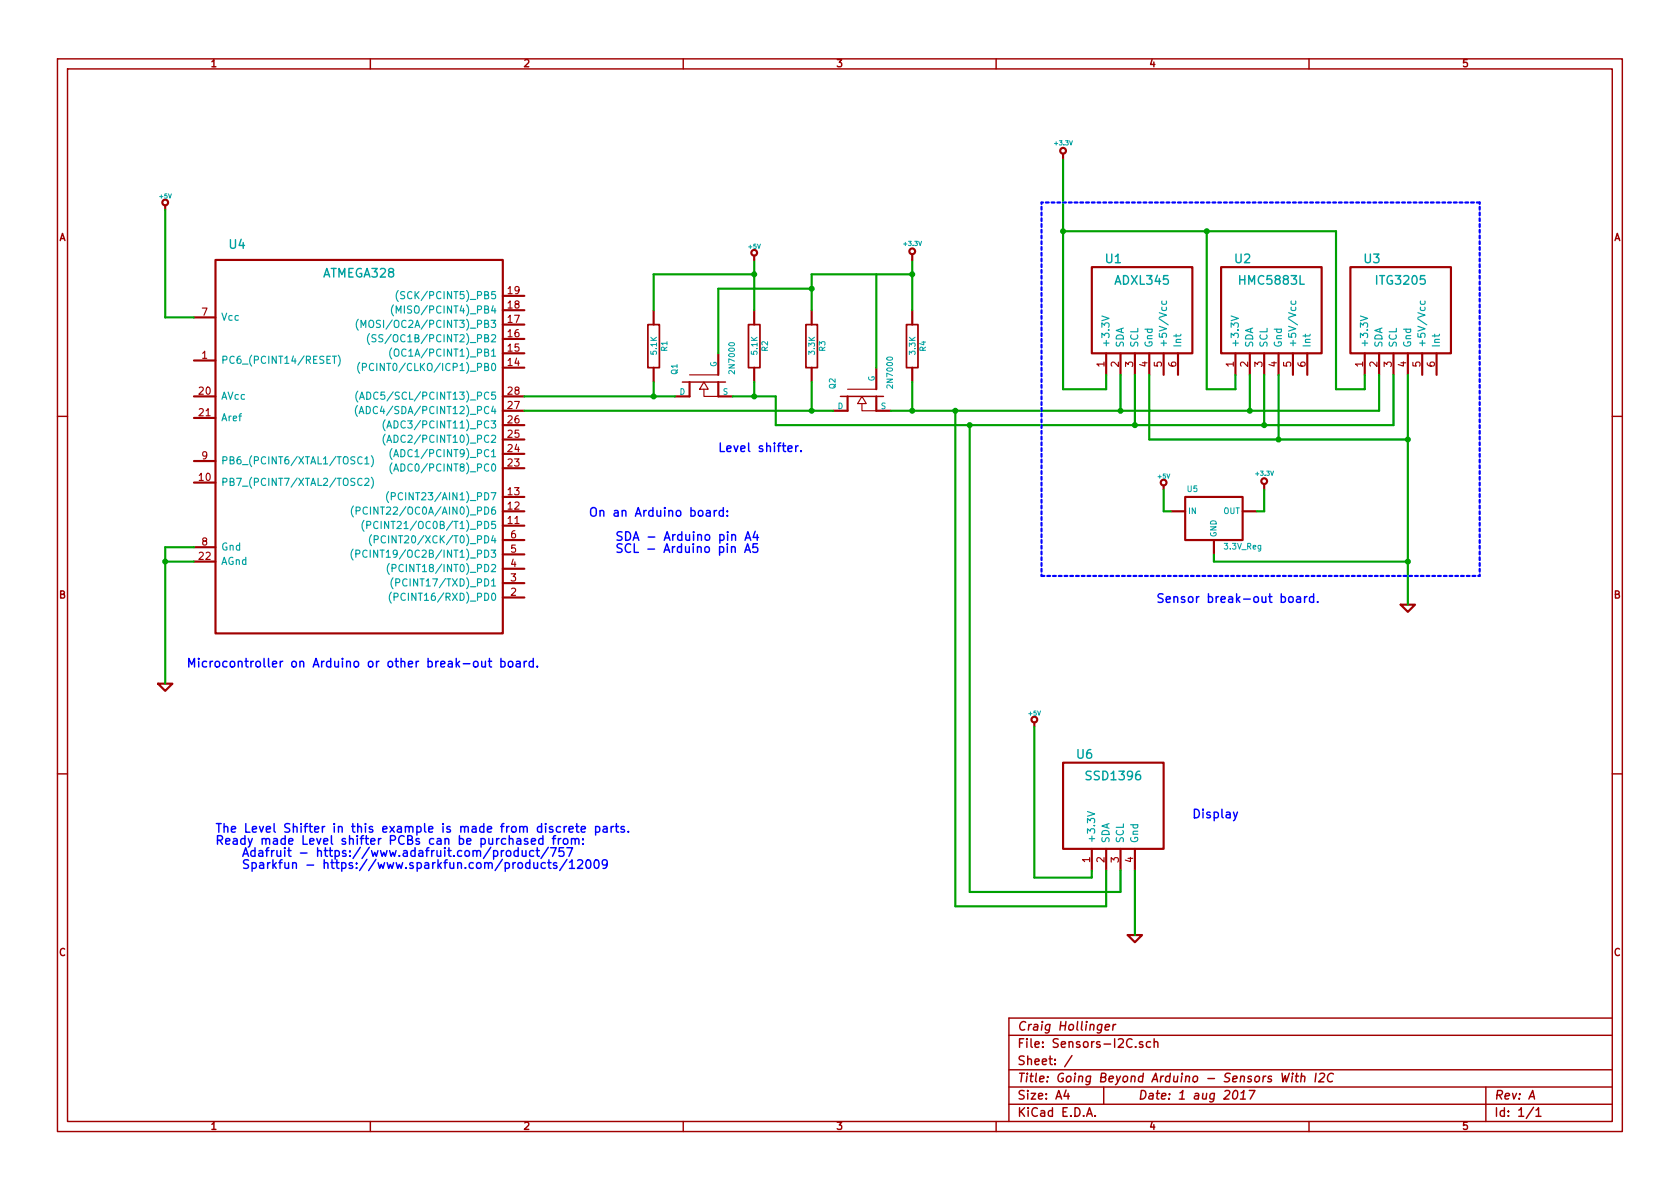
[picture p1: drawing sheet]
<svg xmlns="http://www.w3.org/2000/svg" width="297mm" height="210mm" viewBox="0 0 297 210" stroke-linecap="round" stroke-linejoin="round" font-family="sans-serif">
<g fill="none" stroke="#a00000" stroke-width=".25">
<path d="M10.2 10.4h276.6v189.7h-276.6zM11.9 12.2h273.2v186.1h-273.2zM65.5 10.4v1.8M120.8 10.4v1.8M176.1 10.4v1.8M231.4 10.4v1.8M10.2 73.6h1.7M120.6 67.6h7.7M148.6 70.1h7.6M285.1 73.6h1.7M10.2 136.8h1.7M285.1 136.8h1.7"/>
<path d="M65.5 198.3v1.8M120.8 198.3v1.8M176.1 198.3v1.8M178.4 183.1h106.7M178.4 189.2h106.7M178.4 195.3h106.7M178.4 192.2h106.7M188.5 192.8l-.4 1h1M188.8 193.3v1.1M189.5 186.7l-1.3 1.9M192.1 197.4l.5-1.5 .5 1.5M192.3 197h.7"/>
<path d="M193.6 197.3v.1M195.1 192.2v3.1M195.4 181.7l.8-.2-.1-.3h-.6l-.1 .8 .2 .2 .4-.1M196.8 181.1l-.1 1.1M197.3 181.1l-.3 .1-.2 .3M200.8 185.1v.1M202 184.3l-.3-.1-.3 .2 .1 .2 .5 .2v.3h-.6M203.4 184.3a.48 .48 0 0 0-.6 0v.8l.2 .1 .4-.1M204.1 184.3a.36 .36 0 0 1 .6 .1v.8M204.1 183.7v1.5M218.2 193l.3-.2a.88 .88 0 0 1-.3 1.6l-.2-.3a1.19 1.19 0 0 1 .2-1.1zM219.3 194.4h.9"/>
<path d="M219.4 193.3l.5-.5-.1 1.6M220.9 192.8h1l-.8 1.6M226.7 189.8l.1 1.5 .5-1.1 .1 1.1 .6-1.5M228.5 190.3l-.1 1M228.5 189.8v.1M229 190.3h.6M229.3 189.8l-.2 1.3 .4 .2M230.1 190.4l.2-.1 .4 .1-.1 .9M230.1 189.8l-.1 1.5M231.4 198.3v1.8M232.7 189.8l-.2 1.5M233.3 189.9l.3-.1h.3l.3 .3-.1 .3-1 .9h1"/>
<path d="M235.8 189.9a.73 .73 0 0 0-1.1 .4 .73 .73 0 0 0 .6 1l.3-.1M262.7 192.2v6.1M270.3 194.4l.7-1.6 .3 1.6M271.1 195.8l-1.3 2M271.6 196.3l.4-.4v1.5M271.6 197.4h.9M285.1 180h-106.7v18.3"/>
</g>
<g fill="none" stroke="#a00000" stroke-width=".38">
<path d="M29.2 36.3v.8M188 27.2v1M34.3 56.1h3.8M38.1 46h50.8v66h-50.8zM88.9 59.9h3.8M88.9 57.4h3.8M88.9 54.9h3.8M88.9 52.3h3.8M115.6 54.9v2.5M133.3 45.2v.8M133.3 54.9v2.5M143.5 54.9v2.5"/>
<path d="M161.3 45v1M161.3 54.9v2.5M193 47.2h17.8v15.3h-17.8zM215.9 47.2h17.8v15.3h-17.8zM238.8 47.2h17.7v15.3h-17.7zM34.3 63.7h3.8M34.3 70.1h3.8M34.3 73.9h3.8M88.9 70.1h3.8M88.9 65h3.8M88.9 62.5h3.8M88.9 77.7h3.8"/>
<path d="M88.9 75.2h3.8M88.9 72.6h3.8M115.6 65v2.6M121.9 67.6v2.5h-2.5M127 67.6v2.5h2.5M127 62.5v3.8M133.3 65v2.6M143.5 65v2.6M149.9 70.1v2.5h-2.6M154.9 70.1v2.5h2.6M154.9 65v3.8M161.3 65v2.6"/>
<path d="M195.6 62.5v3.8M198.1 62.5v3.8M200.7 62.5v3.8M203.2 62.5v3.8M205.7 62.5v3.8M208.3 62.5v3.8M218.4 62.5v3.8M221 62.5v3.8M223.5 62.5v3.8M226.1 62.5v3.8M228.6 62.5v3.8M231.1 62.5v3.8"/>
<path d="M241.3 62.5v3.8M243.8 62.5v3.8M246.4 62.5v3.8M248.9 62.5v3.8M251.5 62.5v3.8M254 62.5v3.8M34.3 96.8h3.8M34.3 81.5h3.8M34.3 85.3h3.8M34.3 99.3h3.8M88.9 98h3.8M88.9 95.5h3.8"/>
<path d="M88.9 93h3.8M88.9 90.4h3.8M88.9 87.9h3.8M88.9 82.8h3.8M88.9 80.3h3.8M205.7 85.8v.8M207 90.4h2.5M209.5 87.9h10.2v7.6h-10.2zM214.6 95.5v2.5M219.7 90.4h2.5M223.5 85.6v1M88.9 105.7h3.8"/>
<path d="M88.9 103.1h3.8M88.9 100.6h3.8M247.6 106.9h2.6l-1.3 1.3zM27.9 120.9h2.6l-1.3 1.3zM182.9 127.8v.7M188 134.9h17.7v15.2h-17.7zM193 150.1v3.8M195.6 150.1v3.8M198.1 150.1v3.8M200.7 150.1v3.8M199.4 165.3h2.5l-1.2 1.3z"/>
<circle cx="29.2" cy="35.8" r=".51"/>
<circle cx="188" cy="26.7" r=".51"/>
<circle cx="133.4" cy="44.7" r=".51"/>
<circle cx="161.3" cy="44.4" r=".51"/>
<circle cx="205.7" cy="85.3" r=".51"/>
<circle cx="223.5" cy="85.1" r=".51"/>
<circle cx="182.9" cy="127.2" r=".51"/>
</g>
<g fill="none" stroke="#00a0a0" stroke-width=".2">
<path d="M63.3 56.5a1.47 1.47 0 0 0 0 1.9M63.8 57.9v-1.3l.5 1 .4-1v1.3M65.3 59a1.47 1.47 0 0 0 0 1.9M66.5 59.3l-.5-.1-.2 .1 .1 .4 .5 .3 .1 .2-.3 .2h-.4M67.7 59.3l-.5-.1-.2 .1 .1 .4 .5 .3 .1 .2-.2 .2h-.5M69.6 53.9a1.47 1.47 0 0 0 0 1.9M70.1 55.4v-1.3l.4 .9 .4-.9v1.3M70.4 51.4a1.47 1.47 0 0 0 0 1.9M71.6 51.6h-.5l-.2 .1v.4l.6 .2 .1 .3-.3 .2h-.5M194.8 55.9l1.3 .4-1.3 .4M205.5 53.2l-.1 .4 .2 .2 .6-.1v-.5M217.7 55.9l1.2 .4-1.2 .4"/>
<path d="M228.3 53.2v.4l.2 .2 .6-.1v-.5M240.5 55.9l1.3 .4-1.3 .4M251.2 53.2l-.1 .4 .3 .2 .5-.1v-.5M58.8 63h.7M59.1 63v1.3M59.8 62.8a1.47 1.47 0 0 1 0 1.9M63.2 71.7a1.47 1.47 0 0 0 0 1.9M63.3 69.2a1.47 1.47 0 0 0 0 1.9M63.5 73.1l.4-1.2 .4 1.2M63.6 70.6l.4-1.3 .4 1.3M63.6 64.1a1.47 1.47 0 0 0 0 1.9M63.6 72.8h.6"/>
<path d="M63.7 70.3h.6M64.1 64.9h.6v-.5l-.1-.1h-.5v1.2M64.8 71.9a.64 .64 0 0 1 .7 .6 .64 .64 0 0 1-.7 .6zM64.8 69.3a.64 .64 0 0 1 .8 .7 .64 .64 0 0 1-.8 .6zM66.1 64.4a.5 .5 0 0 0-.7 0 .5 .5 0 0 0-.1 .6 .45 .45 0 0 0 .2 .5 .45 .45 0 0 0 .6-.1M68.1 76.8a1.47 1.47 0 0 0 0 1.9M68.1 74.2a1.47 1.47 0 0 0 0 2M68.4 78.2l.4-1.2 .4 1.2M68.4 75.7l.4-1.3 .4 1.3M68.5 77.9h.6M68.5 75.3h.6M69.3 61.5a1.47 1.47 0 0 0 0 2"/>
<path d="M69.3 79.3a1.47 1.47 0 0 0 0 1.9M69.7 61.9l.3-.2a.45 .45 0 0 1 .5 .4v.5l-.1 .3h-.5a1.02 1.02 0 0 1-.2-1zM62.4 97.1a1.47 1.47 0 0 0 0 1.9M62.5 89.5a1.47 1.47 0 0 0 0 1.9M62.9 97.9h.6l.1-.5-.2-.1h-.5v1.2M63 90.3h.6v-.5l-.2-.1h-.4v1.2M64 80.9a.5 .5 0 0 0-.6 0 .5 .5 0 0 0-.2 .6 .45 .45 0 0 0 .3 .5 .45 .45 0 0 0 .5-.1M64 84.7a.5 .5 0 0 0-.6 0 .5 .5 0 0 0-.2 .6 .45 .45 0 0 0 .3 .5 .45 .45 0 0 0 .5-.1M64.4 92a1.47 1.47 0 0 0 0 1.9M64.5 81.1l.4-.3v1.2M64.5 84.7l.5-.1 .2 .4-.8 .8h.8M64.5 82h.7"/>
<path d="M64.8 92.9l.7-.1v-.5l-.2-.1h-.5v1.3M64.9 97.4a.5 .5 0 0 0-.6 0 .5 .5 0 0 0-.2 .6 .45 .45 0 0 0 .3 .5 .45 .45 0 0 0 .5-.1M64.9 89.8a.5 .5 0 0 0-.6 0 .5 .5 0 0 0-.1 .6 .45 .45 0 0 0 .2 .5 .45 .45 0 0 0 .5-.1M65.7 80.6a1.47 1.47 0 0 1 0 1.9M65.7 84.4a1.47 1.47 0 0 1 0 1.9M65.7 94.6a1.47 1.47 0 0 0 0 1.9M66.2 95.4l.6-.1v-.4l-.2-.2h-.4v1.3M66.8 92.3a.5 .5 0 0 0-.6 0 .5 .5 0 0 0-.1 .6 .45 .45 0 0 0 .2 .5 .45 .45 0 0 0 .5-.1M68.1 94.9a.5 .5 0 0 0-.6 0 .5 .5 0 0 0-.1 .6 .45 .45 0 0 0 .2 .5 .45 .45 0 0 0 .5-.1M68.7 86.9a1.47 1.47 0 0 0 0 2M68.8 99.6a1.47 1.47 0 0 0 0 2M69.2 87.8l.6-.1v-.5l-.1-.1h-.5v1.3"/>
<path d="M69.3 81.9a1.47 1.47 0 0 0 0 1.9M69.6 83.3l.4-1.3 .5 1.3M69.6 80.8l.4-1.3 .5 1.3M69.7 83h.6M69.7 80.4h.6M69.2 104.7a1.47 1.47 0 0 0 0 1.9M69.3 100.5l.6-.1 .1-.5-.2-.1h-.5v1.3M69.5 102.2a1.47 1.47 0 0 0 0 1.9M69.7 105.6l.6-.1v-.5l-.1-.1h-.5v1.3M70 103h.6v-.5l-.1-.1h-.5v1.2M192.3 143.5l1.2 .4-1.2 .4"/>
</g>
<path d="M121.9 66.3h5.1M124.5 68.8v1.3h2.5M124.5 67.6l.7 1.2h-1.5zM149.9 68.8h5M152.4 71.4v1.2h2.5M152.4 70.1l.8 1.3h-1.6z" fill="none" stroke="#a00000" stroke-width=".2"/>
<path d="M114.6 57.4h2v7.6h-2zM132.3 57.4h2.1v7.6h-2.1zM142.5 57.4h2v7.6h-2zM160.3 57.4h2v7.6h-2z" fill="none" stroke="#a00000" stroke-width=".3"/>
<g fill="none" stroke="#00a000" stroke-width=".38">
<path d="M29.2 37.1v19h5.1M188 28.2v40.6h7.6v-2.5M133.3 48.5h-17.7v6.4M133.3 46v8.9M143.5 51h-16.5v11.5M154.9 48.5v16.5M161.3 48.5h-17.8v6.4M161.3 46v8.9M188 40.9h48.2v27.9h5.1v-2.5M213.4 40.9v27.9h5v-2.5M92.7 72.6h54.6M92.7 70.1h26.7"/>
<path d="M115.6 67.6v2.5M133.3 67.6v2.5M143.5 67.6v5M161.3 67.6v5M168.9 72.6v87.7h26.7v-6.4M171.4 75.2v82.5h26.7v-3.8M198.1 66.3v6.3M200.7 66.3v8.9M203.2 66.3v11.4h45.7M221 66.3v6.3M223.5 66.3v8.9M226.1 66.3v11.4"/>
<path d="M243.8 66.3v6.3h-86.3M246.4 66.3v8.9h-109.2v-5.1h-7.7M248.9 66.3v40.6M29.2 99.3h5.1M34.3 96.8h-5.1v24.1M205.7 86.6v3.8h1.3M214.6 98v1.3h34.3M223.5 86.6v3.8h-1.3M182.9 128.5v26.7h10.1v-1.3M200.7 153.9v11.4"/>
</g>
<g fill="#00a000" stroke="#00a000" stroke-width=".25">
<circle cx="143.5" cy="72.6" r=".41"/>
<circle cx="115.6" cy="70.1" r=".41"/>
<circle cx="198.1" cy="72.6" r=".41"/>
<circle cx="221" cy="72.6" r=".41"/>
<circle cx="200.7" cy="75.2" r=".41"/>
<circle cx="223.5" cy="75.2" r=".41"/>
<circle cx="133.3" cy="70.1" r=".41"/>
<circle cx="161.3" cy="72.6" r=".41"/>
<circle cx="133.3" cy="48.5" r=".41"/>
<circle cx="161.3" cy="48.5" r=".41"/>
<circle cx="143.5" cy="51" r=".41"/>
<circle cx="188" cy="40.9" r=".41"/>
<circle cx="213.4" cy="40.9" r=".41"/>
<circle cx="168.9" cy="72.6" r=".41"/>
<circle cx="171.4" cy="75.2" r=".41"/>
<circle cx="248.9" cy="77.7" r=".41"/>
<circle cx="226.1" cy="77.7" r=".41"/>
<circle cx="248.9" cy="99.3" r=".41"/>
<circle cx="29.2" cy="99.3" r=".41"/>
</g>
<path d="M184.1 35.8h77.5M261.6 35.8v66M184.1 101.8v-66M261.6 101.8h-77.5" fill="none" stroke="#00f" stroke-width=".38" stroke-dasharray=".5" stroke-dashoffset=".3"/>
<g fill="none" stroke="#00f" stroke-width=".25">
<path d="M139.3 79.3l.8-.1-.1-.3-.5-.1-.2 .3 .1 .7h.6M140.7 78.8v1.1M141.1 78.8l-.3 .1-.1 .2M141.6 79.7v.2M124.9 90.3h.6l.1 1M125.6 90.6l-.5 .1a.3 .3 0 0 0-.3 .3 .3 .3 0 0 0 .3 .3l.5-.1M126.3 90.3v1M126.7 90.3h-.3l-.1 .3M127.2 96.7a.48 .48 0 0 1 .7 .1v.8l-.2 .1-.5-.1M127.2 96.7v1.5M127.3 94.6a.48 .48 0 0 1 .6 .1v.7l-.2 .1h-.4M127.9 90.3a.48 .48 0 0 0-.7 .1v.8l.3 .1 .4-.1"/>
<path d="M127.9 89.8v1.5M128.6 91.2v.1M128.6 90.3v.2M128.6 96.2v.1M128.6 96.7v1M128.7 94v.2M128.7 94.5v1M129.3 96.8l.1-.1a.36 .36 0 0 1 .6 .2v.8M129.3 96.7v1M129.4 94.7l.1-.1a.36 .36 0 0 1 .5 .2v.7M129.4 94.5v1M131.7 97.7l.5-1.5 .5 1.5"/>
<path d="M131.7 95.5l.5-1.5 .5 1.5M131.8 97.3h.7M131.9 95.1h.7M133.5 93.9l-.4 1.1h1M133.9 94.5v1M133.9 96.2h-.7l-.1 .7 .2-.2 .5 .1 .2 .2-.1 .6-.2 .1-.6-.1M81.9 117.4h1.2M83.8 117.1l.2-.2 .5 .2v.7l-.3 .2-.4-.2zM85.2 116.9v.8a.39 .39 0 0 0 .6 .1M85.8 116.9v1.1M86.3 116.9h.6M86.5 116.4v1.3l.4 .3"/>
<path d="M88.6 117a.48 .48 0 0 1 .6 .1v.7l-.2 .2-.4-.1M88.6 116.4v1.6M89.9 117.1l.3-.2 .4 .2v.7l-.2 .2-.5-.2zM91.3 117h.6l.1 1M92 117.3l-.5 .1a.3 .3 0 0 0-.3 .3 .3 .3 0 0 0 .3 .3l.5-.1M92.7 116.9v1.1M93.1 116.9l-.3 .1-.1 .2M94.3 117a.48 .48 0 0 0-.7 .1v.7l.3 .2 .4-.1M94.3 116.4v1.6M95 117.8v.2M227.9 105.7l.2-.2 .5 .2v.7l-.3 .1-.4-.1zM229.3 105.6h.6v.9"/>
<path d="M229.9 105.9h-.5a.3 .3 0 0 0-.2 .3 .3 .3 0 0 0 .2 .3l.5-.1M230.7 105.5v1M231.1 105.5l-.3 .1-.1 .2M232.3 105.6a.48 .48 0 0 0-.7 .1v.7l.2 .1 .5-.1M232.3 105v1.5M233 106.4v.1M86.8 149.8l-1.3 2M87.3 150.5a.48 .48 0 0 1 .6 .1v.7l-.2 .1h-.4M87.3 150.4v1.5M88.6 150.4v1M89.1 150.4l-.3 .1-.2 .2M89.6 150.6l.2-.2 .4 .2v.7l-.2 .1-.4-.1z"/>
<path d="M91.1 152.5l-.2 .1-.2 .3M91.4 148.4h.6l.1 .9M91.6 150.5a.48 .48 0 0 0-.6 .1v.7l.2 .1h.4M91.6 149.9v1.5M91.6 152.7l.3-.2 .4 .2v.7l-.2 .2-.5-.2zM92.1 148.7h-.5a.3 .3 0 0 0-.3 .3 .3 .3 0 0 0 .3 .3l.5-.1M92.3 150.4v.8a.39 .39 0 0 0 .7 .1M93 150.4v1M93.3 148.4l-.4-.1-.2 .2 .1 .2 .5 .2v.3h-.6M93.7 152.6a.48 .48 0 0 0-.7 .1v.7l.2 .2 .5-.1M93.7 152v1.6M94 148.8l.7-.1-.1-.3-.4-.1-.2 .2v.7h.6"/>
<path d="M94.4 150.5a.48 .48 0 0 0-.7 .1v.7l.2 .1h.5M94.4 152.5v.9a.39 .39 0 0 0 .6 0M94.8 150.4h.6M95 149.9v1.3l.4 .2M95 152.5v1.1M96 148.4a.48 .48 0 0 0-.7 0v.8l.3 .1 .4-.1M96 147.8v1.5M96.4 152.6a.48 .48 0 0 0-.6 .1v.7l.2 .2 .4-.1M96.5 145.6v.2M96.5 146.1v1.1M96.9 152.5h.5M97 149.8l-1.3 2"/>
<path d="M97.1 152v1.4l.3 .2M97.3 149.9h1l-.6 1.5M97.7 148.3h.5M97.7 146.2l-.3-.1-.3 .3 .1 .2 .5 .1v.4h-.6M98.2 147.8h-.3v.2v1.3M98.4 152.6l-.3-.1-.3 .3 .1 .2 .5 .1v.4h-.6M98.7 148.3v1M99.1 146.2a.48 .48 0 0 0-.6 .1v.7l.2 .2 .4-.1M99.2 148.3l-.3 .1-.2 .2M99.6 149.9h-.7l-.1 .7 .3-.1 .5 .1 .1 .2-.1 .5-.2 .1-.6-.1M99.7 148.4l.2-.1 .4 .1v.8l-.2 .1-.4-.1zM99.7 146.1v1.1"/>
<path d="M100.2 146.1l-.3 .1-.2 .3M100.2 149.9h1l-.6 1.5M100.3 152l-1.3 1.9M100.6 146.7l.7-.2v-.3l-.5-.1-.2 .3 .1 .7h.6M100.7 152.5l.4-.5v1.6M100.7 153.6h.9M101 148.4h.1a.36 .36 0 0 1 .6 .1v.8M101 148.3v1M101.7 148.5a.35 .35 0 0 1 .3-.2 .35 .35 0 0 1 .4 .2v.8M101.8 146.1h.6M102 145.6v1.4l.4 .2M102.1 152.2l.3-.2h.3l.2 .2 .1 .3-.1 .2-.8 .9h.9"/>
<path d="M102.8 146.7l.7-.2-.1-.3-.4-.1-.2 .3v.7h.6M103.1 149.2v.1M103.1 148.4v.1M103.7 152.2l.3-.2a.86 .86 0 0 1 .5 .8 .86 .86 0 0 1-.4 .8 .81 .81 0 0 1-.4-1.4zM105.2 152.2l.2-.2a.86 .86 0 0 1 .5 .8 .86 .86 0 0 1-.4 .8 .81 .81 0 0 1-.3-1.4zM105.3 146.2a.48 .48 0 0 1 .7 .1v.7l-.3 .2-.4-.1M105.3 146.1v1.6M106.7 146.2h.6v1M107.3 146.5l-.5 .1a.3 .3 0 0 0-.2 .3 .3 .3 0 0 0 .2 .3l.5-.1M107.4 152.7l-.3 .3-.5-.1-.1-.2 .1-.5a.48 .48 0 0 1 .7 0 1.16 1.16 0 0 1-.2 1.3l-.5 .1M108.1 146.1v1.1M108.5 146.1l-.3 .1-.1 .3"/>
<path d="M108.8 146.1h.6M109 145.6v1.4l.4 .2M110.4 146.2l-.4-.1-.2 .3 .1 .2 .5 .1v.4h-.6M111.1 147v.2M218.8 143.6l-.5 1.4-.2 .1"/>
</g>
<g font-size="2.1" fill="#00a0a0">
<text x="40.6" y="44.1">U4</text>
<text x="195.5" y="46.6">U1</text>
<text x="218.4" y="46.6">U2</text>
<text x="241.2" y="46.6">U3</text>
<text x="57.1" y="49.1">ATMEGA328</text>
<text x="197.3" y="50.4">ADXL345</text>
<text x="219.4" y="50.4">HMC5883L</text>
<text x="243.5" y="50.4">ITG3205</text>
<text x="190.4" y="134.2">U6</text>
<text x="192.3" y="138">SSD1396</text>
</g>
<g font-size="2.1" fill="#00f">
<text x="127" y="80">Level shifter.</text>
<text x="104.1" y="91.4">On an Arduino board:</text>
<text x="106.5" y="95.7">SDA - Arduino pin A4</text>
<text x="106.5" y="97.8">SCL - Arduino pin A5</text>
<text x="204.5" y="106.7">Sensor break-out board.</text>
<text x="33" y="118.1">Microcontroller on Arduino or other break-out board.</text>
<text x="38.1" y="147.3">The Level Shifter in this example is made from discrete parts.</text>
<text x="38.1" y="149.4">Ready made Level shifter PCBs can be purchased from:</text>
<text x="210.8" y="144.8">Display</text>
<text x="40.5" y="151.6">Adafruit - https://www.adafruit.com/product/757</text>
<text x="40.5" y="153.7">Sparkfun - https://www.sparkfun.com/products/12009</text>
</g>
<g font-size="2.1" fill="#a00000">
<text x="179.9" y="185.4">File: Sensors-I2C.sch</text>
<text x="179.9" y="182.3">Craig Hollinger</text>
<text x="179.9" y="191.5">Title: Going Beyond Arduino - Sensors With I2C</text>
<text x="179.9" y="188.4">Sheet: /</text>
<text x="179.9" y="197.6">KiCad E.D.A.</text>
<text x="179.9" y="194.5">Size: A4</text>
<text x="201.2" y="194.5">Date: 1 aug 2017</text>
<text x="264.2" y="194.5">Rev: A</text>
<text x="264.2" y="197.6">Id: 1/1</text>
</g>
<g font-size="1.8" fill="#a00000">
<text x="37.3" y="11.9">1</text>
<text x="92.7" y="11.9">2</text>
<text x="148" y="11.9">3</text>
<text x="203.3" y="11.9">4</text>
<text x="258.6" y="11.9">5</text>
<text x="10.4" y="42.7">A</text>
<text x="285.3" y="42.7">A</text>
<text x="89.8" y="52.1">19</text>
<text x="35.7" y="55.9">7</text>
<text x="89.8" y="59.7">16</text>
<text x="89.8" y="57.1">17</text>
<text x="89.8" y="54.6">18</text>
<text x="35.7" y="63.5">1</text>
<text x="89.8" y="64.8">14</text>
<text x="89.8" y="62.2">15</text>
<text x="195.3" y="64.9" transform="rotate(-90 195.3 64.9)">1</text>
<text x="197.9" y="64.9" transform="rotate(-90 197.9 64.9)">2</text>
<text x="200.4" y="64.9" transform="rotate(-90 200.4 64.9)">3</text>
<text x="202.9" y="64.9" transform="rotate(-90 202.9 64.9)">4</text>
<text x="205.5" y="64.9" transform="rotate(-90 205.5 64.9)">5</text>
<text x="208" y="64.9" transform="rotate(-90 208 64.9)">6</text>
<text x="218.2" y="64.9" transform="rotate(-90 218.2 64.9)">1</text>
<text x="220.7" y="64.9" transform="rotate(-90 220.7 64.9)">2</text>
<text x="223.3" y="64.9" transform="rotate(-90 223.3 64.9)">3</text>
<text x="225.8" y="64.9" transform="rotate(-90 225.8 64.9)">4</text>
<text x="228.3" y="64.9" transform="rotate(-90 228.3 64.9)">5</text>
<text x="230.9" y="64.9" transform="rotate(-90 230.9 64.9)">6</text>
<text x="241" y="64.9" transform="rotate(-90 241 64.9)">1</text>
<text x="243.6" y="64.9" transform="rotate(-90 243.6 64.9)">2</text>
<text x="246.1" y="64.9" transform="rotate(-90 246.1 64.9)">3</text>
<text x="248.7" y="64.9" transform="rotate(-90 248.7 64.9)">4</text>
<text x="251.2" y="64.9" transform="rotate(-90 251.2 64.9)">5</text>
<text x="253.7" y="64.9" transform="rotate(-90 253.7 64.9)">6</text>
<text x="35.2" y="69.8">20</text>
<text x="89.8" y="69.8">28</text>
<text x="35.2" y="73.7">21</text>
<text x="89.8" y="77.5">25</text>
<text x="89.8" y="74.9">26</text>
<text x="89.8" y="72.4">27</text>
<text x="35.7" y="81.3">9</text>
<text x="89.8" y="82.5">23</text>
<text x="89.8" y="80">24</text>
<text x="35.2" y="85.1">10</text>
<text x="89.8" y="87.6">13</text>
<text x="89.8" y="92.7">11</text>
<text x="89.8" y="90.2">12</text>
<text x="90.3" y="95.2">6</text>
<text x="35.2" y="99.1">22</text>
<text x="35.7" y="96.5">8</text>
<text x="90.3" y="100.3">4</text>
<text x="90.3" y="97.8">5</text>
<text x="10.4" y="105.9">B</text>
<text x="90.3" y="105.4">2</text>
<text x="90.3" y="102.9">3</text>
<text x="285.3" y="105.9">B</text>
<text x="192.8" y="152.5" transform="rotate(-90 192.8 152.5)">1</text>
<text x="195.3" y="152.5" transform="rotate(-90 195.3 152.5)">2</text>
<text x="197.9" y="152.5" transform="rotate(-90 197.9 152.5)">3</text>
<text x="200.4" y="152.5" transform="rotate(-90 200.4 152.5)">4</text>
<text x="10.4" y="169.1">C</text>
<text x="285.3" y="169.1">C</text>
<text x="37.3" y="199.8">1</text>
<text x="92.7" y="199.8">2</text>
<text x="148" y="199.8">3</text>
<text x="203.3" y="199.8">4</text>
<text x="258.6" y="199.8">5</text>
</g>
<g font-size="1.8" fill="#00a0a0">
<text x="71.8" y="53">(SCK/PCINT5)_PB5</text>
<text x="39.1" y="56.8">Vcc</text>
<text x="65.6" y="58">(MOSI/OC2A/PCINT3)_PB3</text>
<text x="71" y="55.5">(MISO/PCINT4)_PB4</text>
<text x="39.1" y="64.4">PC6_(PCINT14/RESET)</text>
<text x="66.1" y="65.7">(PCINT0/CLKO/ICP1)_PB0</text>
<text x="67.7" y="60.6">(SS/OC1B/PCINT2)_PB2</text>
<text x="70.6" y="63.1">(OC1A/PCINT1)_PB1</text>
<text x="196.2" y="61.5" transform="rotate(-90 196.2 61.5)">+3.3V</text>
<text x="198.8" y="61.5" transform="rotate(-90 198.8 61.5)">SDA</text>
<text x="201.3" y="61.5" transform="rotate(-90 201.3 61.5)">SCL</text>
<text x="203.8" y="61.5" transform="rotate(-90 203.8 61.5)">Gnd</text>
<text x="206.4" y="61.5" transform="rotate(-90 206.4 61.5)">+5V/Vcc</text>
<text x="208.9" y="61.5" transform="rotate(-90 208.9 61.5)">Int</text>
<text x="219.1" y="61.5" transform="rotate(-90 219.1 61.5)">+3.3V</text>
<text x="221.6" y="61.5" transform="rotate(-90 221.6 61.5)">SDA</text>
<text x="224.2" y="61.5" transform="rotate(-90 224.2 61.5)">SCL</text>
<text x="226.7" y="61.5" transform="rotate(-90 226.7 61.5)">Gnd</text>
<text x="229.2" y="61.5" transform="rotate(-90 229.2 61.5)">+5V/Vcc</text>
<text x="231.8" y="61.5" transform="rotate(-90 231.8 61.5)">Int</text>
<text x="241.9" y="61.5" transform="rotate(-90 241.9 61.5)">+3.3V</text>
<text x="244.5" y="61.5" transform="rotate(-90 244.5 61.5)">SDA</text>
<text x="247" y="61.5" transform="rotate(-90 247 61.5)">SCL</text>
<text x="249.6" y="61.5" transform="rotate(-90 249.6 61.5)">Gnd</text>
<text x="252.1" y="61.5" transform="rotate(-90 252.1 61.5)">+5V/Vcc</text>
<text x="254.6" y="61.5" transform="rotate(-90 254.6 61.5)">Int</text>
<text x="39.1" y="70.7">AVcc</text>
<text x="65.7" y="70.7">(ADC5/SCL/PCINT13)_PC5</text>
<text x="39.1" y="74.5">Aref</text>
<text x="65.5" y="73.3">(ADC4/SDA/PCINT12)_PC4</text>
<text x="69.7" y="75.8">(ADC3/PCINT11)_PC3</text>
<text x="39.1" y="82.2">PB6_(PCINT6/XTAL1/TOSC1)</text>
<text x="69.7" y="78.4">(ADC2/PCINT10)_PC2</text>
<text x="70.7" y="83.4">(ADC0/PCINT8)_PC0</text>
<text x="70.7" y="80.9">(ADC1/PCINT9)_PC1</text>
<text x="39.1" y="86">PB7_(PCINT7/XTAL2/TOSC2)</text>
<text x="70.5" y="88.5">(PCINT23/AIN1)_PD7</text>
<text x="65.1" y="91.1">(PCINT22/OC0A/AIN0)_PD6</text>
<text x="67.1" y="93.6">(PCINT21/OC0B/T1)_PD5</text>
<text x="39.1" y="97.4">Gnd</text>
<text x="39.1" y="99.9">AGnd</text>
<text x="65.3" y="98.7">(PCINT19/OC2B/INT1)_PD3</text>
<text x="68.2" y="96.1">(PCINT20/XCK/T0)_PD4</text>
<text x="70.7" y="101.2">(PCINT18/INT0)_PD2</text>
<text x="70.8" y="106.3">(PCINT16/RXD)_PD0</text>
<text x="71" y="103.8">(PCINT17/TXD)_PD1</text>
<text x="193.7" y="149.1" transform="rotate(-90 193.7 149.1)">+3.3V</text>
<text x="196.2" y="149.1" transform="rotate(-90 196.2 149.1)">SDA</text>
<text x="198.8" y="149.1" transform="rotate(-90 198.8 149.1)">SCL</text>
<text x="201.3" y="149.1" transform="rotate(-90 201.3 149.1)">Gnd</text>
</g>
<g font-size="1.4" fill="#00a0a0">
<text x="116.2" y="62.7" transform="rotate(-90 116.2 62.7)">5.1K</text>
<text x="118" y="62.1" transform="rotate(-90 118 62.1)">R1</text>
<text x="126.7" y="64.9" transform="rotate(-90 126.7 64.9)">G</text>
<text x="130" y="65.8" transform="rotate(-90 130 65.8)">2N7000</text>
<text x="134" y="62.7" transform="rotate(-90 134 62.7)">5.1K</text>
<text x="135.8" y="62.1" transform="rotate(-90 135.8 62.1)">R2</text>
<text x="144.1" y="62.7" transform="rotate(-90 144.1 62.7)">3.3K</text>
<text x="146" y="62.1" transform="rotate(-90 146 62.1)">R3</text>
<text x="161.9" y="62.7" transform="rotate(-90 161.9 62.7)">3.3K</text>
<text x="163.8" y="62.1" transform="rotate(-90 163.8 62.1)">R4</text>
<text x="119.8" y="66.2" transform="rotate(-90 119.8 66.2)">Q1</text>
<text x="120.1" y="69.8">D</text>
<text x="127.8" y="69.8">S</text>
<text x="147.8" y="68.8" transform="rotate(-90 147.8 68.8)">Q2</text>
<text x="154.7" y="67.5" transform="rotate(-90 154.7 67.5)">G</text>
<text x="157.9" y="68.3" transform="rotate(-90 157.9 68.3)">2N7000</text>
<text x="148.1" y="72.4">D</text>
<text x="155.8" y="72.4">S</text>
<text x="209.9" y="87">U5</text>
<text x="210.1" y="90.9">IN</text>
<text x="215.1" y="95" transform="rotate(-90 215.1 95)">GND</text>
<text x="216.2" y="90.9">OUT</text>
<text x="216.5" y="97.2">3.3V_Reg</text>
</g>
<g font-size="1.1" fill="#00a0a0">
<text x="186.6" y="25.7">+3.3V</text>
<text x="28.2" y="35.1">+5V</text>
<text x="132.4" y="44">+5V</text>
<text x="159.9" y="43.5">+3.3V</text>
<text x="204.8" y="84.7">+5V</text>
<text x="222.1" y="84.1">+3.3V</text>
<text x="181.9" y="126.6">+5V</text>
</g>
</svg>
